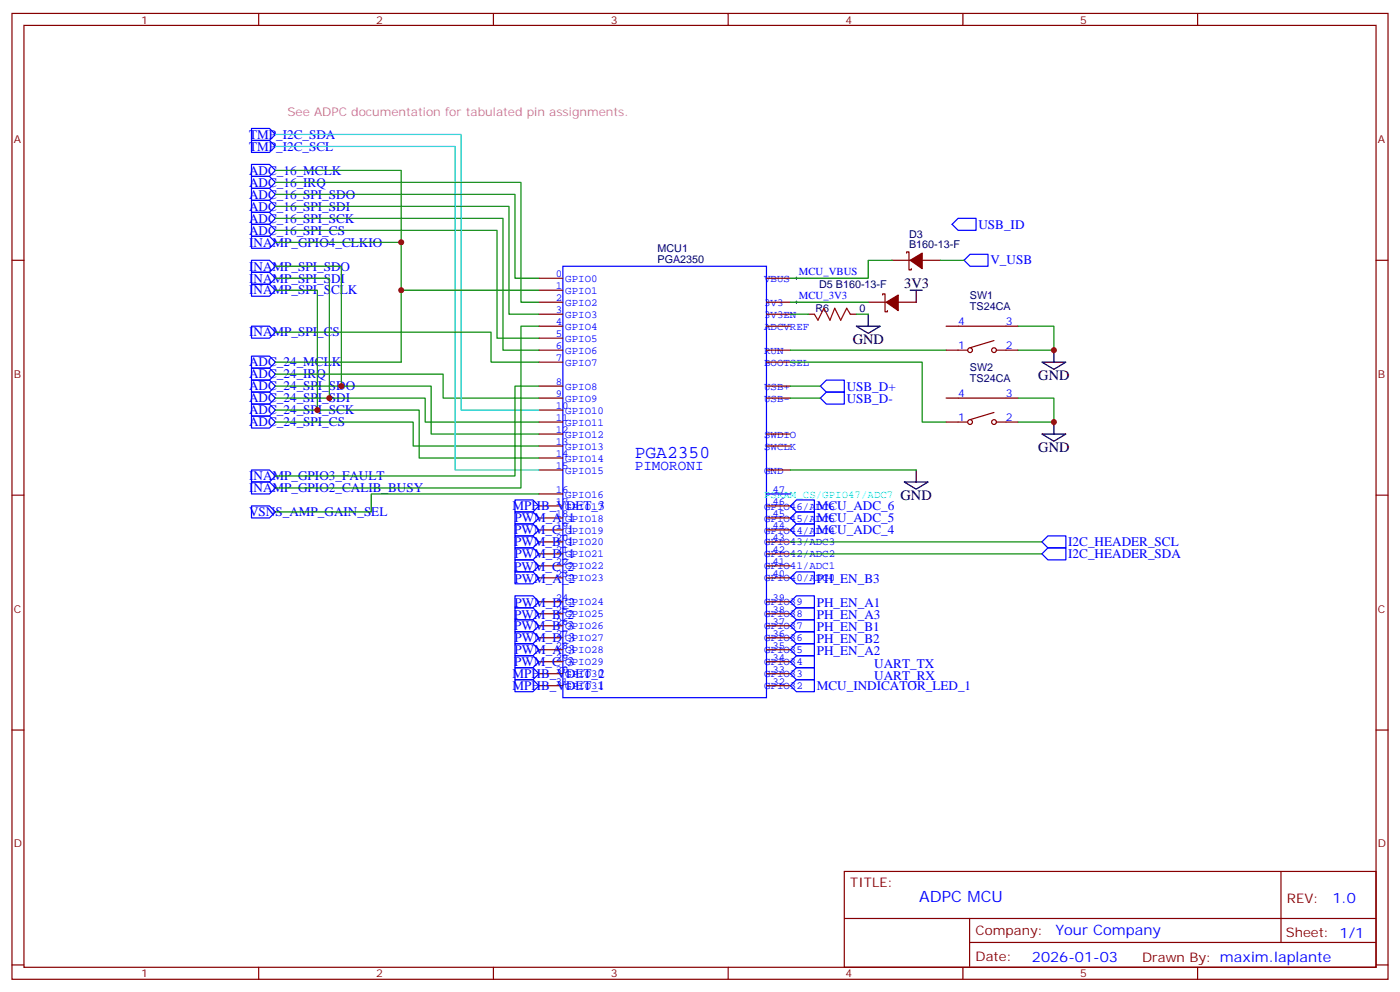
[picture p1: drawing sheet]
<svg xmlns="http://www.w3.org/2000/svg" width="412mm" height="292mm" viewBox="0 0 412 292" stroke-linecap="round" stroke-linejoin="round" font-family="sans-serif">
<g fill="none" stroke="#870000" stroke-width=".35">
<path d="M3.5 4h405.4v284.3h-405.4zM7.1 7.5h398.2v277.3h-398.2zM76.2 4v3.5M145.3 4v3.5M214.5 4v3.5M283.6 4v3.5M352.8 4v3.5M3.5 76.6h3.6M262.8 76.6h5.3M267.1 74.5v-.3h.7v5.2h.7v-.3M271.6 76.6h5.3M405.3 76.6h3.6"/>
<path d="M158.7 81.9h7.1M158.7 85.4h7.1M158.7 89h7.1M158.7 92.5h7.1M158.7 96h7.1M158.7 99.6h7.1M225.8 81.9h7M225.8 89h7M225.8 92.5h7M225.8 96h7M238.1 92.5h1.8M250.5 92.5h1.7"/>
<path d="M255.8 89h5.3M260 86.9v-.4h.7v5.3h.7v-.4M264.6 89h5.3M278.7 96h21.2M158.7 113.7h7.1M158.7 106.6h7.1M158.7 103.1h7.1M158.7 117.2h7.1M225.8 113.7h7M225.8 106.6h7M225.8 103.1h7M225.8 117.2h7"/>
<path d="M278.7 103.1h6.3M278.7 117.2h21.2M292.8 100.3l-7 2.1M293.5 103.1h6.4M158.7 131.3h7.1M158.7 134.8h7.1M158.7 138.4h7.1M158.7 127.8h7.1M158.7 124.2h7.1M158.7 120.7h7.1M225.8 131.3h7M225.8 138.4h7"/>
<path d="M225.8 127.8h7M278.7 124.2h6.3M292.8 121.4l-7 2.1M293.5 124.2h6.4M3.5 145.8h3.6M158.7 148.9h7.1M158.7 152.5h7.1M158.7 156h7.1M158.7 159.5h7.1M158.7 145.4h7.1M225.8 148.9h7M225.8 152.5h7"/>
<path d="M225.8 156h7M225.8 159.5h7M405.3 145.8h3.6M158.7 163.1h7.1M158.7 166.6h7.1M158.7 170.1h7.1M158.7 177.2h7.1M225.8 163.1h7M225.8 166.6h7M225.8 170.1h7M225.8 177.2h7M158.7 180.7h7.1"/>
<path d="M158.7 184.2h7.1M158.7 187.7h7.1M158.7 191.3h7.1M158.7 194.8h7.1M158.7 198.3h7.1M225.8 180.7h7M225.8 184.2h7M225.8 187.7h7M225.8 191.3h7M225.8 194.8h7M225.8 198.3h7M3.5 214.9h3.6"/>
<path d="M158.7 201.9h7.1M225.8 201.9h7M405.3 214.9h3.6M248.7 256.5h156.6v28.3h-156.6zM377.3 256.6v20.8M248.7 270.4h156.5M285.6 277.4h119.6M285.6 270.4v14.1M3.5 284.1h3.6M76.2 284.8v3.5M145.3 284.8v3.5M214.5 284.8v3.5"/>
<path d="M283.6 284.8v3.5M352.8 284.8v3.5M405.3 284.1h3.6"/>
<circle cx="285.8" cy="103.1" r=".71"/>
<circle cx="292.8" cy="103.1" r=".71"/>
<circle cx="285.8" cy="124.2" r=".71"/>
<circle cx="292.8" cy="124.2" r=".71"/>
</g>
<g fill="none" stroke="#00f" stroke-width=".35">
<path d="M74.1 37.8h5.3l1.7 1.8-1.7 1.7h-5.3zM74.1 59h5.3l1.7 1.7-1.7 1.8h-5.3zM74.1 55.5h5.3l1.7 1.7-1.7 1.8h-5.3zM74.1 48.4h5.3l1.7 1.8-1.7 1.7h-5.3zM74.1 51.9h5.3l1.7 1.8-1.7 1.8h-5.3zM74.1 41.3h5.3l1.7 1.8-1.7 1.8h-5.3zM74.1 76.6h5.3l1.7 1.8-1.7 1.8h-5.3zM74.1 66h5.3l1.7 1.8-1.7 1.8h-5.3zM74.1 62.5h5.3l1.7 1.8-1.7 1.7h-5.3zM74.1 69.6h5.3l1.7 1.7-1.7 1.8h-5.3zM165.8 78.4h60v127h-60zM282.2 64.3h5.3v3.5h-5.3l-1.7-1.8z"/>
<path d="M284 76.6l1.8-1.7h5.2v3.5h-5.2zM74.1 83.7h5.3l1.7 1.7-1.7 1.8h-5.3zM74.1 80.2h5.3l1.7 1.7-1.7 1.8h-5.3zM74.1 96h5.3l1.7 1.8-1.7 1.8h-5.3zM74.1 111.9h5.3l1.7 1.8-1.7 1.7h-5.3zM74.1 115.4h5.3l1.7 1.8-1.7 1.8h-5.3zM74.1 119h5.3l1.7 1.7-1.7 1.8h-5.3zM74.1 104.8h5.3l1.7 1.8-1.7 1.8h-5.3zM74.1 108.4h5.3l1.7 1.7-1.7 1.8h-5.3zM241.7 113.7l1.7-1.8h5.3v3.5h-5.3zM241.7 117.2l1.7-1.8h5.3v3.6h-5.3zM74.1 138.4h5.3l1.7 1.7-1.7 1.8h-5.3z"/>
<path d="M74.1 122.5h5.3l1.7 1.7-1.7 1.8h-5.3zM74.1 141.9h5.3l1.7 1.8-1.7 1.7h-5.3zM74.1 148.9h5.3l1.7 1.8-1.7 1.8h-5.3zM151.7 154.2h5.3l1.7 1.8-1.7 1.8h-5.3zM151.7 150.7h5.3l1.7 1.8-1.7 1.7h-5.3zM151.7 157.8h5.3l1.7 1.7-1.7 1.8h-5.3zM151.7 147.2h5.3l1.7 1.7-1.7 1.8h-5.3zM225.8 145.4h7M234.6 154.2h5.3v3.6h-5.3l-1.8-1.8zM234.6 150.7h5.3v3.5h-5.3l-1.8-1.7zM234.6 147.2h5.3v3.5h-5.3l-1.8-1.8zM306.9 159.5l1.8-1.7h5.3v3.5h-5.3z"/>
<path d="M151.7 161.3h5.3l1.7 1.8-1.7 1.7h-5.3zM151.7 175.4h5.3l1.7 1.8-1.7 1.7h-5.3zM151.7 168.3h5.3l1.7 1.8-1.7 1.8h-5.3zM151.7 164.8h5.3l1.7 1.8-1.7 1.7h-5.3zM151.7 178.9h5.3l1.7 1.8-1.7 1.8h-5.3zM232.8 177.2l1.8-1.8h5.3v3.5h-5.3zM232.8 170.1l1.8-1.8h5.3v3.6h-5.3zM308.7 161.3h5.3v3.5h-5.3l-1.8-1.7zM151.7 193h5.3l1.7 1.8-1.7 1.8h-5.3zM151.7 186h5.3l1.7 1.7-1.7 1.8h-5.3zM151.7 189.5h5.3l1.7 1.8-1.7 1.7h-5.3zM151.7 182.5h5.3l1.7 1.7-1.7 1.8h-5.3z"/>
<path d="M151.7 196.6h5.3l1.7 1.7-1.7 1.8h-5.3zM232.8 184.2l1.8-1.7h5.3v3.5h-5.3zM232.8 191.3l1.8-1.8h5.3v3.5h-5.3zM232.8 187.7l1.8-1.7h5.3v3.5h-5.3zM232.8 180.7l1.8-1.8h5.3v3.6h-5.3zM234.6 193h5.3v3.6h-5.3l-1.8-1.8zM234.6 196.6h5.3v3.5h-5.3l-1.8-1.8zM151.7 200.1h5.3l1.7 1.8-1.7 1.7h-5.3zM234.6 200.1h5.3v3.5h-5.3l-1.8-1.7z"/>
</g>
<path d="M239.9 92.5l1 1.8 1.8-3.6 1.8 3.6 1.4-3.6 1.7 3.6 1.8-3.6 1.1 1.8" fill="none" stroke="#a10000" stroke-width=".35"/>
<g fill="#870000" stroke="#870000" stroke-width=".35">
<path d="M268.1 76.6l3.5-2.1v4.6z"/>
<path d="M261.1 89l3.5-2.1v4.5z"/>
</g>
<path d="M234.2 81.9h.7M234.2 89h.7M234.6 81.6v.7M234.6 88.6v.7" fill="none" stroke="#000" stroke-width=".29"/>
<path d="M252.2 96h7.1l-3.5 2.1zM255.8 92.5v3.5M268.1 85.4h3.5M269.9 85.4v3.6M306.9 106.6h7.1l-3.6 2.1zM310.4 103.1v3.5M269.9 138.4v3.5M306.9 127.8h7.1l-3.6 2.1zM310.4 124.2v3.6M266.3 141.9h7.1l-3.5 2.1z" fill="none" stroke="#000" stroke-width=".35"/>
<g fill="none" stroke="#008700" stroke-width=".35">
<path d="M81.1 57.2h70.6v24.7h7M81.1 50.2h37.1v56.4h-37.1M81.1 53.7h72.4v35.3h5.2M81.1 60.7h68.8v31.8h8.8M81.1 64.3h67.1v38.8h10.5M81.1 67.8h65.3v31.8h12.3M81.1 78.4h19.4v35.3M81.1 71.3h37.1M262.8 76.6h-7v5.3h-23M276.9 76.6h7.1M81.1 81.9h15.9v35.3M81.1 97.8h63.5v8.8h14.1"/>
<path d="M81.1 85.4h12.4v35.3M118.2 85.4h40.5M158.7 96h-5.2v47.7h-72.4M232.8 92.5h5.3M232.8 89h23M252.2 92.5h3.6M299.9 96h10.5v7.1h-10.5M81.1 113.7h45.9v14.1h31.7M81.1 117.2h44.1v7h33.5M81.1 110.1h49.4v7.1h28.2M158.7 113.7h-7v26.4h-70.6M232.8 103.1h45.9"/>
<path d="M232.8 106.6h38.8v17.6h7.1M232.8 113.7h8.9M232.8 117.2h8.9M299.9 117.2h10.5v7h-10.5M81.1 120.7h42.4v14.1h35.2M81.1 124.2h40.6v7.1h37M232.8 138.4h37.1M158.7 145.4h-49.3v5.3h-28.3M232.8 159.5h74.1M232.8 163.1h74.1"/>
</g>
<path d="M81.1 39.6h54.7v81.1h22.9M81.1 43.1h53v95.3h24.6" fill="none" stroke="#0cc" stroke-width=".35"/>
<g fill="#c00">
<circle cx="310.4" cy="103.1" r=".88"/>
<circle cx="310.4" cy="124.2" r=".88"/>
<circle cx="118.2" cy="71.3" r=".88"/>
<circle cx="100.5" cy="113.7" r=".88"/>
<circle cx="97" cy="117.2" r=".88"/>
<circle cx="118.2" cy="85.4" r=".88"/>
<circle cx="93.5" cy="120.7" r=".88"/>
</g>
<text font-size="5.3" fill="#00f" x="187" y="134.8">PGA2350</text>
<text font-size="4.6" fill="#00f" x="270.8" y="265.6">ADPC MCU</text>
<g font-size="4.2">
<text x="266.3" y="84.7">3V3</text>
<text x="251.2" y="101.3">GND</text>
<text x="305.9" y="111.9">GND</text>
<text x="305.9" y="133.1">GND</text>
<text x="265.3" y="147.2">GND</text>
</g>
<g font-size="4.2" fill="#00f">
<text x="187" y="138.4">PIMORONI</text>
<text x="392.5" y="265.8">1.0</text>
<text x="310.9" y="275.4">Your Company</text>
<text x="304" y="283.2">2026-01-03</text>
</g>
<g font-size="3.9" fill="#00f">
<text x="73.4" y="40.8">TMP_I2C_SDA</text>
<text x="73.4" y="44.4">TMP_I2C_SCL</text>
<text x="73.4" y="51.4">ADC_16_MCLK</text>
<text x="73.4" y="58.5">ADC_16_SPI_SDO</text>
<text x="73.4" y="54.9">ADC_16_IRQ</text>
<text x="73.4" y="65.5">ADC_16_SPI_SCK</text>
<text x="73.4" y="62">ADC_16_SPI_SDI</text>
<text x="73.4" y="69.1">ADC_16_SPI_CS</text>
<text x="288.2" y="67.3">USB_ID</text>
<text x="73.4" y="72.6">INAMP_GPIO4_CLKIO</text>
<text x="291.7" y="77.8">V_USB</text>
<text x="73.4" y="83.2">INAMP_SPI_SDI</text>
<text x="73.4" y="79.6">INAMP_SPI_SDO</text>
<text x="73.4" y="86.7">INAMP_SPI_SCLK</text>
<text x="73.4" y="99">INAMP_SPI_CS</text>
<text x="73.4" y="107.9">ADC_24_MCLK</text>
<text x="73.4" y="111.4">ADC_24_IRQ</text>
<text x="73.4" y="114.9">ADC_24_SPI_SDO</text>
<text x="73.4" y="118.4">ADC_24_SPI_SDI</text>
<text x="249.4" y="115.2">USB_D+</text>
<text x="249.4" y="118.8">USB_D-</text>
<text x="73.4" y="122">ADC_24_SPI_SCK</text>
<text x="73.4" y="125.4">ADC_24_SPI_CS</text>
<text x="73.4" y="141.4">INAMP_GPIO3_FAULT</text>
<text x="73.4" y="144.9">INAMP_GPIO2_CALIB_BUSY</text>
<text x="73.4" y="151.9">VSNS_AMP_GAIN_SEL</text>
<text x="151" y="150.1">MPHB_VDET_3</text>
<text x="151.5" y="153.7">PWM_A_1</text>
<text x="240.6" y="153.6">MCU_ADC_5</text>
<text x="240.6" y="150.1">MCU_ADC_6</text>
<text x="151.4" y="157.3">PWM_C_1</text>
<text x="151.4" y="160.8">PWM_B_1</text>
<text x="240.6" y="157.2">MCU_ADC_4</text>
<text x="314.7" y="160.8">I2C_HEADER_SCL</text>
<text x="151.5" y="164.3">PWM_D_1</text>
<text x="314.7" y="164.3">I2C_HEADER_SDA</text>
<text x="151.4" y="168.1">PWM_C_2</text>
<text x="151.5" y="171.7">PWM_A_2</text>
<text x="240.6" y="171.8">PH_EN_B3</text>
<text x="151.5" y="178.7">PWM_D_2</text>
<text x="240.6" y="178.7">PH_EN_A1</text>
<text x="151.4" y="185.5">PWM_B_3</text>
<text x="151.4" y="182.2">PWM_B_2</text>
<text x="240.6" y="185.8">PH_EN_B1</text>
<text x="240.6" y="182.4">PH_EN_A3</text>
<text x="151.5" y="189">PWM_D_3</text>
<text x="240.6" y="189.4">PH_EN_B2</text>
<text x="151.4" y="196.1">PWM_C_3</text>
<text x="151.5" y="192.5">PWM_A_3</text>
<text x="240.6" y="192.9">PH_EN_A2</text>
<text x="257.5" y="196.6">UART_TX</text>
<text x="151" y="199.5">MPHB_VDET_2</text>
<text x="151" y="203.1">MPHB_VDET_1</text>
<text x="240.6" y="203.1">MCU_INDICATOR_LED_1</text>
<text x="257.5" y="200.1">UART_RX</text>
</g>
<g font-size="3.9" fill="#800">
<text x="250.5" y="261.1">TITLE:</text>
<text x="379.1" y="265.8">REV:</text>
<text x="287.4" y="275.3">Company:</text>
<text x="378.7" y="275.9">Sheet: 1/1</text>
<text x="287.4" y="283">Date:</text>
<text x="336.4" y="283.1">Drawn By: maxim.laplante</text>
</g>
<text font-size="3.5" fill="#c69" x="84.7" y="34.3">See ADPC documentation for tabulated pin assignments.</text>
<g font-size="3.2" fill="#800">
<text x="41.6" y="6.9">1</text>
<text x="110.8" y="6.9">2</text>
<text x="179.9" y="6.9">3</text>
<text x="249.1" y="6.9">4</text>
<text x="318.2" y="6.9">5</text>
<text x="4.1" y="42.1">A</text>
<text x="405.9" y="42.1">A</text>
<text x="4.1" y="111.2">B</text>
<text x="405.9" y="111.2">B</text>
<text x="4.1" y="180.3">C</text>
<text x="405.9" y="180.3">C</text>
<text x="4.1" y="249.5">D</text>
<text x="405.9" y="249.5">D</text>
<text x="41.6" y="287.8">1</text>
<text x="110.8" y="287.8">2</text>
<text x="179.9" y="287.8">3</text>
<text x="249.1" y="287.8">4</text>
<text x="318.2" y="287.8">5</text>
</g>
<g font-size="3.2" fill="#000080">
<text x="267.8" y="69.9">D3</text>
<text x="193.7" y="77.3">PGA2350</text>
<text x="193.7" y="74.1">MCU1</text>
<text x="267.8" y="73.1">B160-13-F</text>
<text x="241.3" y="84.8">D5 B160-13-F</text>
<text x="285.7" y="88.1">SW1</text>
<text x="240.2" y="91.9">R6</text>
<text x="253.2" y="91.9">0</text>
<text x="285.7" y="91.3">TS24CA</text>
<text x="285.7" y="112.5">TS24CA</text>
<text x="285.7" y="109.3">SW2</text>
</g>
<g font-size="3.2" fill="#00f">
<text x="163.7" y="81.6">0</text>
<text x="166.5" y="83">GPIO0</text>
<text x="225.1" y="83">VBUS</text>
<text x="235.3" y="81">MCU_VBUS</text>
<text x="163.7" y="85.1">1</text>
<text x="163.7" y="88.6">2</text>
<text x="166.5" y="86.5">GPIO1</text>
<text x="235.3" y="88.1">MCU_3V3</text>
<text x="163.7" y="92.1">3</text>
<text x="163.7" y="95.7">4</text>
<text x="166.5" y="90">GPIO2</text>
<text x="166.5" y="93.6">GPIO3</text>
<text x="225.1" y="93.6">3V3EN</text>
<text x="225.1" y="90">3V3</text>
<text x="282.2" y="95.7">4</text>
<text x="296.3" y="95.7">3</text>
<text x="163.7" y="99.2">5</text>
<text x="166.5" y="97.1">GPIO4</text>
<text x="166.5" y="100.6">GPIO5</text>
<text x="225.1" y="97.1">ADCVREF</text>
<text x="163.7" y="106.3">7</text>
<text x="163.7" y="102.7">6</text>
<text x="166.5" y="107.7">GPIO7</text>
<text x="166.5" y="104.1">GPIO6</text>
<text x="225.1" y="107.7">BOOTSEL</text>
<text x="225.1" y="104.1">RUN</text>
<text x="282.2" y="102.7">1</text>
<text x="296.3" y="102.7">2</text>
<text x="163.7" y="113.3">8</text>
<text x="163.7" y="116.8">9</text>
<text x="166.5" y="114.7">GPIO8</text>
<text x="166.5" y="118.3">GPIO9</text>
<text x="225.1" y="114.7">USB+</text>
<text x="225.1" y="118.3">USB-</text>
<text x="282.2" y="116.8">4</text>
<text x="296.3" y="116.8">3</text>
<text x="163.7" y="123.9">11</text>
<text x="163.7" y="120.4">10</text>
<text x="166.5" y="125.3">GPIO11</text>
<text x="166.5" y="121.8">GPIO10</text>
<text x="282.2" y="123.9">1</text>
<text x="296.3" y="123.9">2</text>
<text x="163.7" y="131">13</text>
<text x="163.7" y="127.4">12</text>
<text x="166.5" y="128.8">GPIO12</text>
<text x="225.1" y="128.8">SWDIO</text>
<text x="163.7" y="134.5">14</text>
<text x="166.5" y="132.4">GPIO13</text>
<text x="166.5" y="135.9">GPIO14</text>
<text x="225.1" y="132.4">SWCLK</text>
<text x="163.7" y="138">15</text>
<text x="166.5" y="139.4">GPIO15</text>
<text x="225.1" y="139.4">GND</text>
<text x="163.7" y="148.6">17</text>
<text x="163.7" y="145.1">16</text>
<text x="166.5" y="146.5">GPIO16</text>
<text x="227.5" y="145.1">47</text>
<text x="227.5" y="148.6">46</text>
<text x="163.7" y="152.1">18</text>
<text x="163.7" y="155.6">19</text>
<text x="166.5" y="150">GPIO17</text>
<text x="166.5" y="153.5">GPIO18</text>
<text x="225.1" y="150">GPIO46/ADC6</text>
<text x="225.1" y="153.5">GPIO45/ADC5</text>
<text x="227.5" y="152.1">45</text>
<text x="227.5" y="155.6">44</text>
<text x="163.7" y="159.2">20</text>
<text x="166.5" y="157.1">GPIO19</text>
<text x="166.5" y="160.6">GPIO20</text>
<text x="225.1" y="160.6">GPIO43/ADC3</text>
<text x="225.1" y="157.1">GPIO44/ADC4</text>
<text x="227.5" y="159.2">43</text>
<text x="163.7" y="162.7">21</text>
<text x="163.7" y="166.2">22</text>
<text x="166.5" y="164.1">GPIO21</text>
<text x="166.5" y="167.6">GPIO22</text>
<text x="225.1" y="167.6">GPIO41/ADC1</text>
<text x="225.1" y="164.1">GPIO42/ADC2</text>
<text x="227.5" y="166.2">41</text>
<text x="227.5" y="162.7">42</text>
<text x="163.7" y="169.8">23</text>
<text x="166.5" y="171.2">GPIO23</text>
<text x="225.1" y="171.2">GPIO40/ADC0</text>
<text x="227.5" y="169.8">40</text>
<text x="163.7" y="176.8">24</text>
<text x="166.5" y="178.2">GPIO24</text>
<text x="225.1" y="178.2">GPIO39</text>
<text x="227.5" y="176.8">39</text>
<text x="163.7" y="180.3">25</text>
<text x="163.7" y="183.9">26</text>
<text x="166.5" y="181.8">GPIO25</text>
<text x="166.5" y="185.3">GPIO26</text>
<text x="225.1" y="185.3">GPIO37</text>
<text x="225.1" y="181.8">GPIO38</text>
<text x="227.5" y="183.9">37</text>
<text x="227.5" y="180.3">38</text>
<text x="163.7" y="187.4">27</text>
<text x="163.7" y="190.9">28</text>
<text x="166.5" y="188.8">GPIO27</text>
<text x="225.1" y="188.8">GPIO36</text>
<text x="227.5" y="190.9">35</text>
<text x="227.5" y="187.4">36</text>
<text x="163.7" y="194.5">29</text>
<text x="163.7" y="198">30</text>
<text x="166.5" y="192.3">GPIO28</text>
<text x="166.5" y="195.9">GPIO29</text>
<text x="225.1" y="195.9">GPIO34</text>
<text x="225.1" y="192.3">GPIO35</text>
<text x="227.5" y="198">33</text>
<text x="227.5" y="194.5">34</text>
<text x="163.7" y="201.5">31</text>
<text x="166.5" y="199.4">GPIO30</text>
<text x="166.5" y="202.9">GPIO31</text>
<text x="225.1" y="202.9">GPIO32</text>
<text x="225.1" y="199.4">GPIO33</text>
<text x="227.5" y="201.5">32</text>
</g>
<text font-size="3.2" fill="#0ff" x="225.1" y="146.5">PSRAM_CS/GPIO47/ADC7</text>
</svg>
